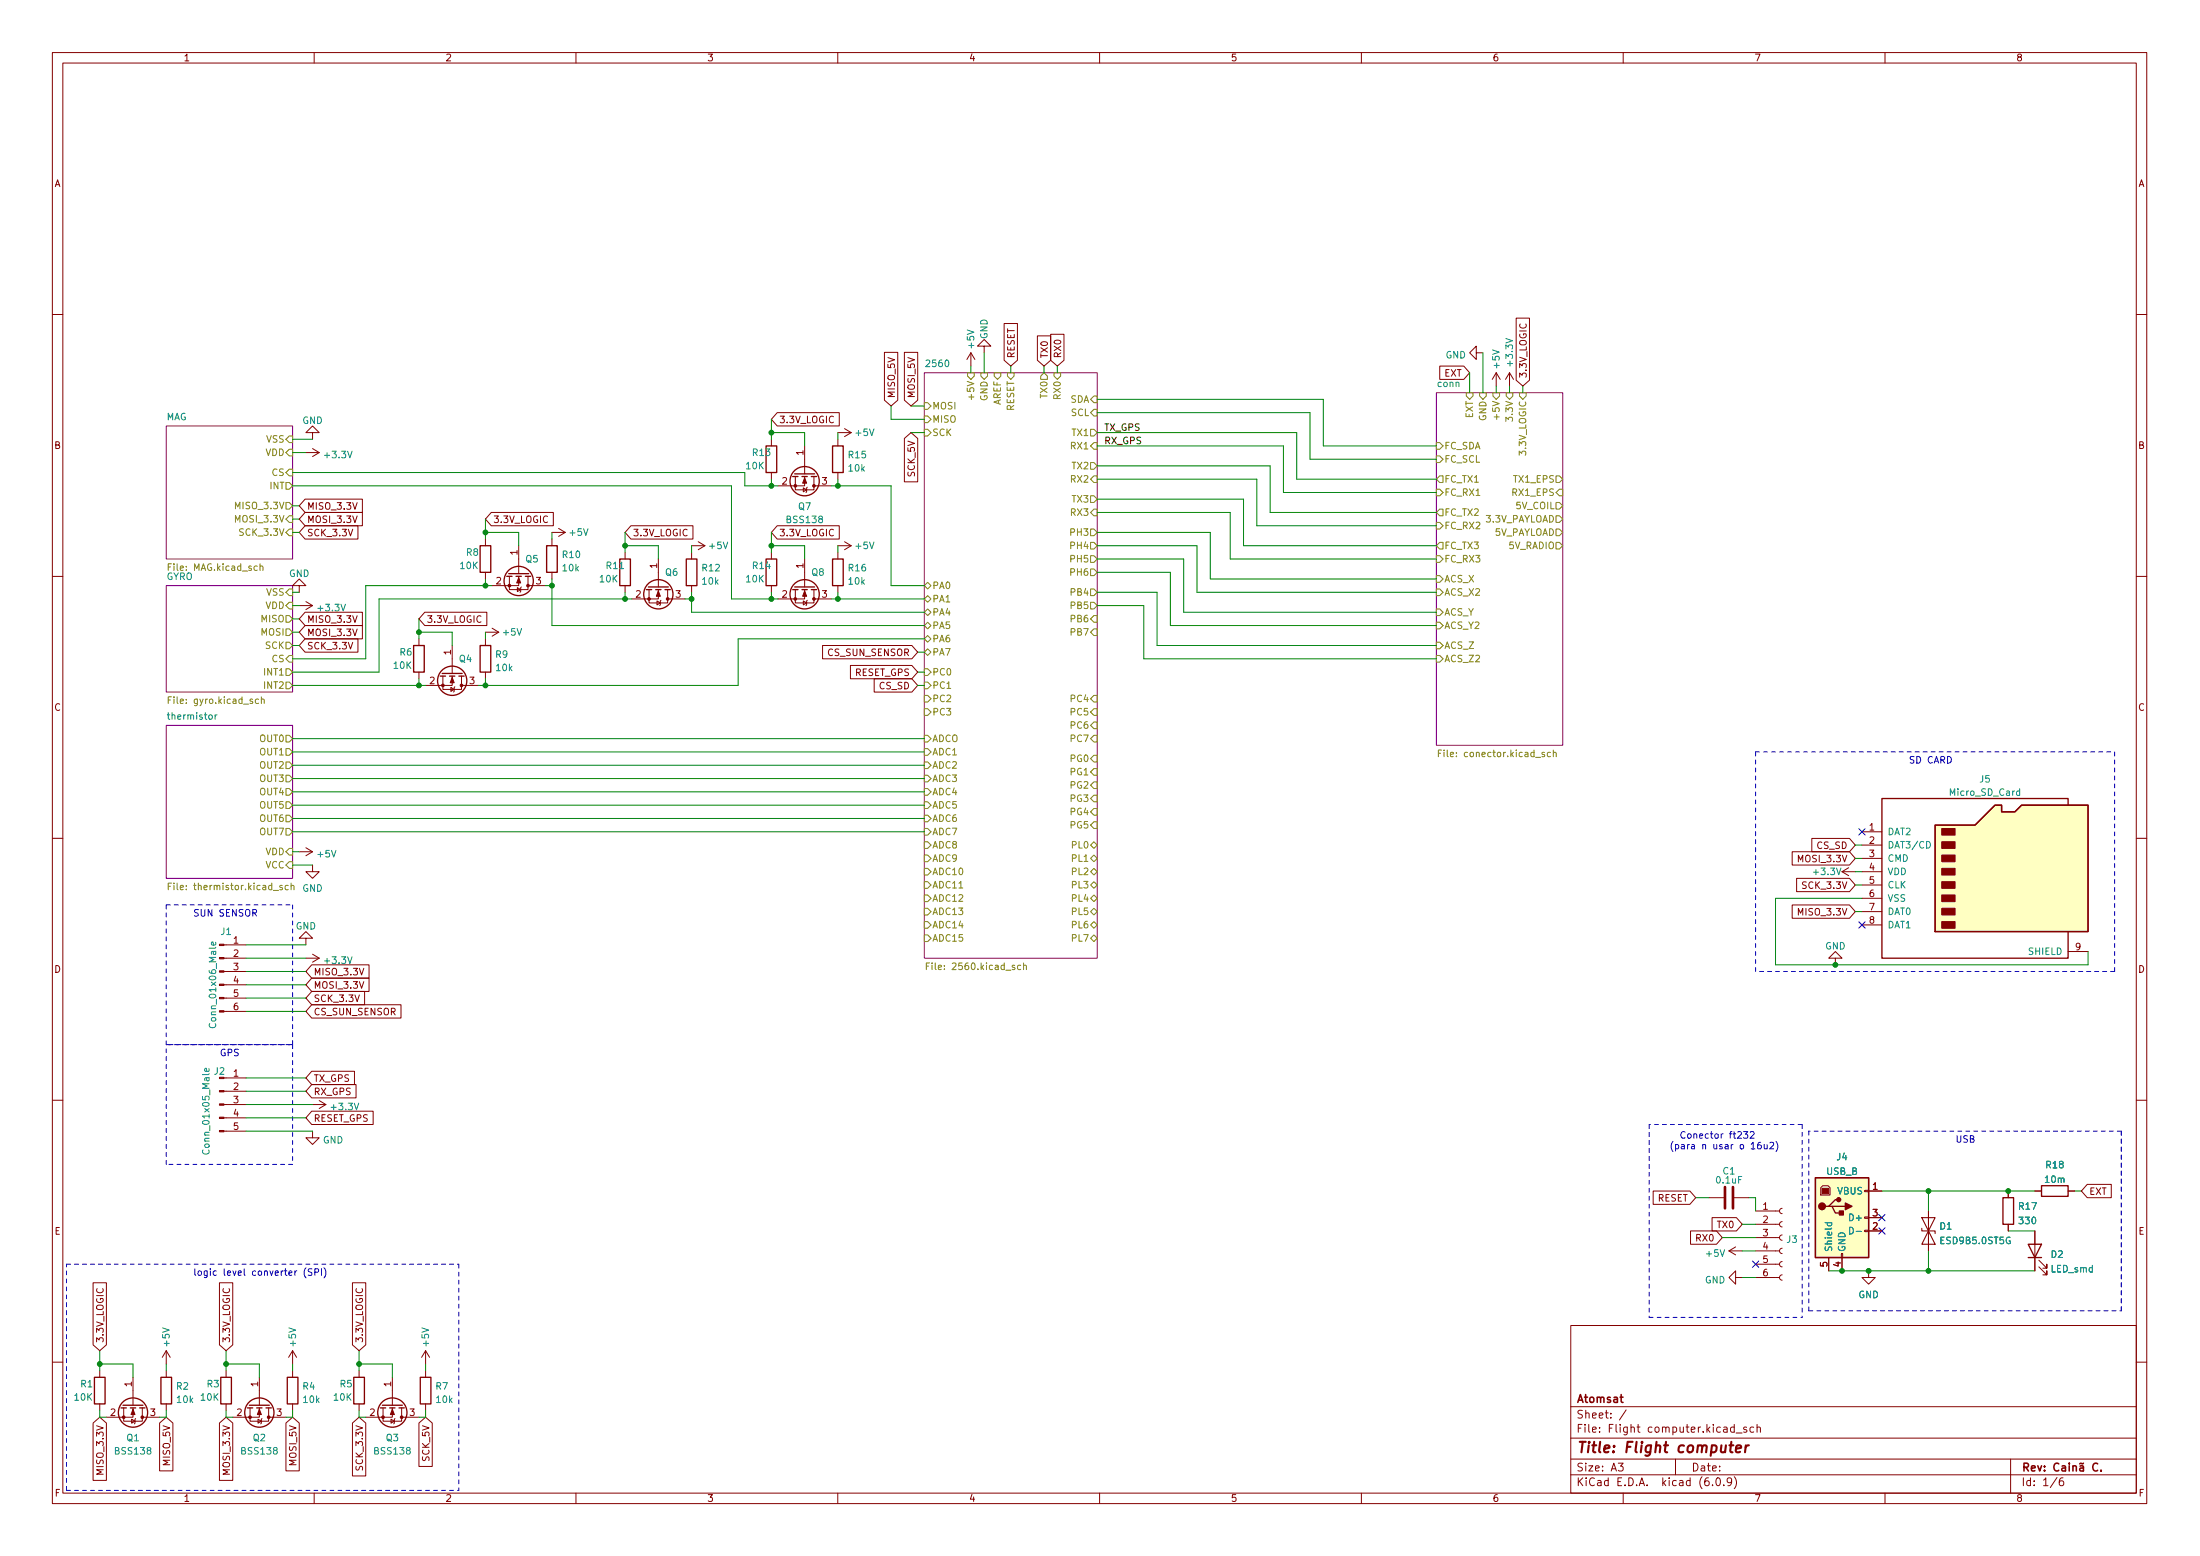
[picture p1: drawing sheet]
<svg xmlns="http://www.w3.org/2000/svg" width="420mm" height="297mm" viewBox="0 0 420 297" stroke-linecap="round" stroke-linejoin="round" font-family="sans-serif">
<g fill="none" stroke="#840000" stroke-width=".19">
<path d="M10 10h400v277h-400zM12 12h396v273h-396zM60 10v2M110 10v2M160 10v2M210 10v2M260 10v2M310 10v2M360 10v2M10 60h2M148.4 78.8h11.9v2.5h-11.9l-1.1-1.3zM168.9 67.3h2.6v9.1l-1.3 1.1-1.3-1.1z"/>
<path d="M172.7 67.3h2.6v9.1l-1.3 1.1-1.3-1.1zM185.4 67.3l-.7 1.3M185.4 67.3v2.6M185.4 67.3l.8 1.3M188 66.1h1.2l-1.2-1.3-1.3 1.3h1.3v1.2M191.8 61.8h2.5v7l-1.3 1.1-1.2-1.1zM198.1 64.1h2.6v4.7l-1.3 1.1-1.3-1.1zM200.7 63.8h2.5v5l-1.3 1.1-1.2-1.1zM275 69.9h4.6l1.1 1.3-1.1 1.2h-4.6zM281.9 67.3v-1.2l-1.2 1.2 1.2 1.3v-1.3h1.3M285.7 71.2l-.7 1.2M285.7 71.2v2.5"/>
<path d="M285.7 71.2l.8 1.2M288.3 71.2l-.8 1.2M288.3 71.2v2.5M288.3 71.2l.8 1.2M289.6 60.7h2.5v11.9l-1.3 1.1-1.2-1.1zM408 60h2M58.3 95.3h10.9v2.5h-10.9l-1.2-1.2zM58.3 97.8h10.9v2.6h-10.9l-1.2-1.3zM58.4 86.4h2.6M59.7 82.6h1.3l-1.3-1.3-1.3 1.3h1.3v1.3M59.7 85.6l1.3 .8M61 86.4l-1.3 .8"/>
<path d="M93.8 97.8h11.9v2.6h-11.9l-1.1-1.3zM147.3 83.9v1.2M147.3 90.2v1.3M151.9 91v2.5h3.5v-2.5M153.4 93.1l.7 .4-.7 .4zM153.7 91v1.7h-5.1M153.7 85.1v5.4M154.2 93l-.3 1M155.4 92.7h3.3M160 82.6h2.6M160 83.9v1.2M160 90.2v1.3"/>
<path d="M161.3 81.8l1.3 .8M162.6 82.6l-1.3 .7M172.7 83.7l1.3-1.1 1.3 1.1v8.3h-2.6zM10 110h2M57.1 111.8h1.3l-1.3-1.3-1.2 1.3h1.2v1.3M57.1 115.6h2.6M58.3 100.4h10.1v2.5h-10.1l-1.2-1.3zM58.3 116.9h10.9v2.5h-10.9l-1.2-1.3zM58.3 119.4h10.9v2.6h-10.9l-1.2-1.3zM58.4 114.8l1.3 .8M59.7 115.6l-1.3 .8M81.1 116.9h11.9v2.5h-11.9l-1.1-1.3z"/>
<path d="M92.7 102.9v1.3M92.7 109.3v1.2M94 119.9l1.2 .8M97.3 110v2.6h3.5v-2.6M98.8 112.2l.6 .4-.6 .3zM99.1 110v1.8h-5.1M99.1 104.2v5.3M99.6 112.1l-.3 1M100.8 111.8h3.3M105.4 102.9v1.3M105.4 109.3v1.2M105.4 101.6h2.5"/>
<path d="M106.7 100.9l1.2 .7M107.9 101.6l-1.2 .8M119.4 105.4v1.3M119.4 111.8v1.3M120.5 100.4h11.8v2.5h-11.8l-1.1-1.3zM124 112.6v2.5h3.5v-2.5M125.5 114.7l.6 .4-.6 .4zM125.7 112.6v1.7h-5.1M125.7 106.7v5.4M126.2 114.6l-.2 1M127.5 114.3h3.3M132.1 104.2h2.5"/>
<path d="M132.1 105.4v1.3M132.1 111.8v1.3M133.3 103.4l1.3 .8M134.6 104.2l-1.3 .7M147.3 105.4v1.3M147.3 111.8v1.3M148.4 100.4h11.9v2.5h-11.9l-1.1-1.3zM151.9 112.6v2.5h3.5v-2.5M153.4 114.7l.7 .4-.7 .4zM153.7 112.6v1.7h-5.1M153.7 106.7v5.4M154.2 114.6l-.3 1"/>
<path d="M155.4 114.3h3.3M160 104.2h2.6M160 105.4v1.3M160 111.8v1.3M161.3 103.4l1.3 .8M162.6 104.2l-1.3 .7M408 110h2M58.3 122h10.1v2.5h-10.1l-1.2-1.3zM80 122v1.2M80 128.3v1.3M84.6 129.1v2.5h3.5v-2.5M86.1 131.2l.6 .4-.6 .4z"/>
<path d="M86.4 129.1v1.7h-5.1M86.4 123.2v5.4M86.9 131.1l-.3 1M88.1 130.8h3.3M92.7 122v1.2M92.7 128.3v1.3M92.7 120.7h2.5M95.2 120.7l-1.2 .7M157.1 123.2h17l1.2 1.3-1.2 1.3h-17zM162.4 127h11.7l1.2 1.3-1.2 1.3h-11.7zM167 129.6h7.1l1.2 1.2-1.2 1.3h-7.1zM355.6 158.8h3.8"/>
<path d="M10 160h2M57.1 162.6h2.6M58.4 179.1h1.3l-1.3-1.3-1.3 1.3h1.3v1.3M58.4 161.8l1.3 .8M59.7 165.1v1.3h1.3l-1.3 1.3-1.3-1.3h1.3M59.7 162.6l-1.3 .8M342.3 162.6h10.9l1.1 1.3-1.1 1.2h-10.9zM342.3 172.8h10.9l1.1 1.2-1.1 1.3h-10.9zM343.1 167.7h10.1l1.1 1.2-1.1 1.3h-10.1zM346 160.1h7.2l1.1 1.2-1.1 1.3h-7.2zM351.8 166.4h2.5M351.8 166.4l1.3 .8"/>
<path d="M353.1 165.6l-1.3 .8M355.6 161.3h3.8M355.6 163.9h3.8M355.6 166.4h3.8M355.6 168.9h3.8M355.6 171.5h3.8M355.6 174h3.8M355.6 176.6h3.8M408 160h2M42.8 182.9h4.2M42.8 193.1h4.2M42.8 190.5h4.2"/>
<path d="M42.8 188h4.2M42.8 185.5h4.2M42.8 180.4h4.2M58.4 182.9h2.6M59.5 184.2h11v2.5h-11l-1.1-1.2zM59.5 191.8h17.1v2.5h-17.1l-1.1-1.2zM59.5 186.7h11v2.6h-11l-1.1-1.3zM59.5 189.3h10.1v2.5h-10.1l-1.1-1.3zM59.7 182.2l1.3 .7M61 182.9l-1.3 .8M350.5 182.9h1.3l-1.3-1.3-1.3 1.3h1.3v1.3M395 181.6h3.8"/>
<path d="M10 210h2M42.8 210.9h4.2M42.8 215.9h4.2M42.8 213.4h4.2M42.8 208.3h4.2M43.2 205.8h3.8M59.5 212.1h11.8v2.6h-11.8l-1.1-1.3zM59.5 207h8.5v2.6h-8.5l-1.1-1.3zM59.5 204.5h8.2v2.5h-8.2l-1.1-1.2zM59.7 215.9v1.3h1.3l-1.3 1.3-1.3-1.3h1.3M59.7 210.9h2.5M61 210.1l1.2 .8"/>
<path d="M62.2 210.9l-1.2 .7M408 210h2M315.7 227.4h7l1.1 1.2-1.1 1.3h-7zM322.9 235h4.9l1.1 1.3-1.1 1.2h-4.9zM326.4 228.6h2.8M327 232.4h4.6l1.1 1.3-1.1 1.3h-4.6zM330.2 238.8h2.5M330.2 238.8l1.3 .8M331.2 228.6h2.8M331.5 238l-1.3 .8M335.3 238.8h4.6M335.3 236.3h4.6"/>
<path d="M335.3 233.7h4.6M335.3 231.2h4.6M340.4 238.3l-.4 .1-.1 .4 .1 .4 .4 .1M340.4 235.7l-.4 .2-.1 .4 .1 .3 .4 .2M340.4 233.2l-.4 .2-.1 .3 .1 .4 .4 .1M340.4 230.7l-.4 .1-.1 .4 .1 .3 .4 .2M348.1 226.4h1l.4 .3v1.4h-1.8v-1.4zM351.7 239.3h.2v.8h-.2zM356.1 234.9h.8v.2h-.8zM356.1 232.3h.8v.3h-.8zM356.1 227.2h.8v.3h-.8zM356.9 227.4h2.5"/>
<path d="M356.9 235h2.5M356.9 232.4h2.5M368.3 231.2v7.6M383.5 227.4v1.2M383.5 233.7v1.3M388.6 235v7.6M388.6 227.4h1.3M395 227.4h1.2M398.6 226.1h4.6v2.5h-4.6l-1.1-1.2zM17.8 244.9h2.5v11.8l-1.3 1.1-1.2-1.1zM31.7 257.8v2.6M31.7 257.8l-.7 1.3"/>
<path d="M31.7 257.8l.8 1.3M41.9 244.9h2.6v11.8l-1.3 1.1-1.3-1.1zM55.9 257.8v2.6M55.9 257.8l-.8 1.3M55.9 257.8l.7 1.3M67.3 244.9h2.6v11.8l-1.3 1.1-1.3-1.1zM81.3 257.8l-.8 1.3M81.3 257.8v2.6M81.3 257.8l.7 1.3M300 253h108v32h-108zM331.5 243.9v-1.3l-1.3 1.3 1.3 1.2v-1.2h1.2M335.3 243.9h4.6"/>
<path d="M335.3 241.3h4.6M340.4 243.4l-.4 .1-.1 .4 .1 .3 .4 .2M340.4 240.8l-.4 .2-.1 .3 .1 .4 .4 .1M349.2 240.1v2.5M351.8 240.1v2.5M356.9 242.6v1.3h1.2l-1.2 1.2-1.3-1.2h1.3M389.4 241.8l1.5 1.6v-.8v.8h-.8M389.4 240.6l1.5 1.5v-.8v.8h-.8M10 260h2M17.8 271.7l1.2-1.2 1.3 1.2v10.9h-2.5zM19 261.7v1.2M19 268v1.3"/>
<path d="M23.6 268.8v2.5h3.6v-2.5M25.1 270.9l.7 .4-.7 .4zM25.4 268.8v1.7h-5.1M25.4 262.9v5.4M25.9 270.8l-.2 1M27.2 270.5h3.3M30.5 271.7l1.2-1.2 1.3 1.2v9.1h-2.5zM31.7 261.7v1.2M31.7 268v1.3M41.9 271.7l1.3-1.2 1.3 1.2v10.9h-2.6zM43.2 261.7v1.2M43.2 268v1.3"/>
<path d="M47.8 268.8v2.5h3.5v-2.5M49.3 270.9l.6 .4-.6 .4zM49.5 268.8v1.7h-5.1M49.5 262.9v5.4M50 270.8l-.2 1M51.3 270.5h3.3M54.6 271.7l1.3-1.2 1.3 1.2v9.1h-2.6zM55.9 261.7v1.2M55.9 268v1.3M67.3 271.7l1.3-1.2 1.3 1.2v10.1h-2.6zM68.6 261.7v1.2M68.6 268v1.3"/>
<path d="M73.2 268.8v2.5h3.5v-2.5M74.7 270.9l.6 .4-.6 .4zM74.9 268.8v1.7h-5.1M74.9 262.9v5.4M75.4 270.8l-.2 1M76.7 270.5h3.3M80 271.7l1.3-1.2 1.3 1.2v8.2h-2.6zM81.3 261.7v1.2M81.3 268v1.3M300 278.5h108M300 274.5h108M300 268.5h108"/>
<path d="M309.1 279.3h.9l-.5 .6 .4 .1v.7l-.2 .1-.6-.1M310.6 269.1l-1.3 2M320 278.5v3M331.2 272.5l-.4-.1-.3 .3 .1 .6h.6M331.2 271.9v1.5M331.6 273.6h1.1M333.6 272.5l-.4-.1-.2 .2 .1 .2 .5 .2v.3h-.6M334.9 272.5l-.4-.1-.3 .3 .2 .6h.5M335.6 272.6l.2-.2 .3 .1 .1 .9M335.6 271.9v1.5M384 278.5v6.5M408 260h2"/>
<path d="M60 285v2M110 285v2M160 285v2M210 285v2M260 285v2M300 281.5h108M310 285v2M327.1 283.5v.1M327.9 282.2l.2-.1a.8 .8 0 0 1 .5 .8 .8 .8 0 0 1-.5 .7 1 1 0 0 1-.2-1.4zM329.2 283.5v.1M330.7 282.8l-.3 .2h-.3l-.2-.2 .1-.6 .4-.1 .2 .2a.99 .99 0 0 1-.3 1.3h-.3M331.2 281.9a1.72 1.72 0 0 1 0 2.3"/>
<path d="M360 285v2M392.9 282l-1.3 2M394 282.1a.6 .6 0 0 0-.7 .7v.5l.1 .2 .4 .1 .3-.1v-.5l-.1-.2-.4-.1-.3 .3"/>
</g>
<g fill="none" stroke="#840000" stroke-width=".3">
<path d="M389.2 279.8l.3 1 .4-1M390.5 279.9v.1M393.2 279.5a.6 .6 0 0 0-.8 0 .6 .6 0 0 0-.1 .7 .56 .56 0 0 0 .2 .5 .56 .56 0 0 0 .7 0M393.8 279.9h.6l.1 .9M395.2 279.3v.2M395.2 279.8v1M395.9 280l.2-.2 .4 .1v.9M395.9 279.8v1M397.3 279.9h.5l.1 .9M397.9 279.3l-.2 .2-.3-.2-.2 .2M400.6 279.5a.6 .6 0 0 0-.7 0 .6 .6 0 0 0-.2 .7 .56 .56 0 0 0 .3 .5 .56 .56 0 0 0 .6 0M386.5 280.1l.8-.1 .1-.2-.1-.3-.2-.2h-.6v1.5"/>
<path d="M386.9 280.1l.5 .7M388 280.3l.7-.1-.1-.3-.4-.1-.2 .2v.7h.6M390.5 280.7v.1M394.5 280.2h-.5a.29 .29 0 0 0-.3 .3 .29 .29 0 0 0 .3 .3l.5-.1M397.9 280.2h-.5a.29 .29 0 0 0-.2 .3 .29 .29 0 0 0 .2 .3l.5-.1M401.3 280.7v.1"/>
</g>
<path d="M330.3 275.9h.7M330.7 275.2l-.3 1.8 .1 .1 .4 .1M331.5 276.6l1-.2v-.4l-.6-.1-.3 .3v.9h.7M333.4 275.9l-.1 1.3M334 275.9l-.4 .1-.2 .3" fill="none" stroke="#840000" stroke-width=".4"/>
<g fill="#fff" stroke="#fff" stroke-width=".19">
<path d="M31.7 138.5h24.2v29.2h-24.2z"/>
<path d="M274.3 75h24.1v67.3h-24.1z"/>
<path d="M176.5 71.2h33v111.7h-33z"/>
<path d="M31.7 111.8h24.2v20.3h-24.2z"/>
<path d="M31.7 81.3h24.2v25.4h-24.2z"/>
</g>
<path d="M176.5 71.2h33v111.7h-33zM274.3 75h24.1v67.3h-24.1zM31.7 81.3h24.2v25.4h-24.2zM31.7 111.8h24.2v20.3h-24.2zM31.7 138.5h24.2v29.2h-24.2z" fill="none" stroke="#840084" stroke-width=".19"/>
<g fill="none" stroke="#848400" stroke-width=".19">
<path d="M176.5 76.9h.7l.6 .6-.6 .6h-.7zM176.5 79.4h.7l.6 .6-.6 .7h-.7zM184.8 71.2h1.3v.6l-.7 .6-.6-.6zM187.3 71.2h1.3v.6l-.6 .6-.7-.6zM189.9 71.2h1.2v.6l-.6 .6-.6-.6zM192.4 71.2h1.3v.6l-.7 .6-.6-.6zM199.4 71.2l.6 .6v.6h-1.2v-.6zM201.3 71.2h1.3v.6l-.7 .6-.6-.6zM208.9 78.1h.6v1.3h-.6l-.6-.6zM208.9 75.6h.6v1.3h-.6l-.6-.7zM280 75h1.3v.6l-.6 .6-.7-.6zM282.6 75h1.2v.6l-.6 .6-.6-.6z"/>
<path d="M285.1 75h1.3v.6l-.7 .6-.6-.6zM287.7 75h1.2v.6l-.6 .6-.6-.6zM290.2 75h1.3v.6l-.7 .6-.6-.6zM54.6 95.9h.6l.7 .7-.7 .6h-.6zM54.6 92.1h.6l.7 .6-.7 .7h-.6zM55.2 83.2h.7v1.3h-.7l-.6-.6zM55.2 85.8h.7v1.2h-.7l-.6-.6zM55.2 89.6h.7v1.2h-.7l-.6-.6zM55.2 98.5h.7v1.2h-.7l-.6-.6zM176.5 82h.7l.6 .6-.6 .6h-.7zM208.3 88.3h.6l.6 .6-.6 .7h-.6zM208.3 82h.6l.6 .6-.6 .6h-.6z"/>
<path d="M208.3 94.7h.6l.6 .6-.6 .6h-.6zM208.9 90.8h.6v1.3h-.6l-.6-.6zM208.9 97.2h.6v1.3h-.6l-.6-.7zM208.9 84.5h.6v1.3h-.6l-.6-.7zM274.3 93.4h.7l.6 .6-.6 .7h-.7zM274.3 87h.7l.6 .7-.6 .6h-.7zM274.3 99.7h.7l.6 .7-.6 .6h-.7zM274.3 84.5h.7l.6 .6-.6 .7h-.7zM275 97.2h.6v1.3h-.6l-.7-.7zM275 90.8h.6v1.3h-.6l-.7-.6zM297.2 95.9h.6l.6 .7-.6 .6h-.6zM297.2 90.8h.6l.6 .7-.6 .6h-.6z"/>
<path d="M297.2 98.5h.6l.6 .6-.6 .6h-.6zM297.8 93.4h.6v1.3h-.6l-.6-.7zM49.7 108.2l.2-.1h.3v.8M49.7 107.6v1.3M54.6 117.5h.6l.7 .6-.7 .7h-.6zM55.2 115h.7v1.2h-.7l-.6-.6zM55.2 112.4h.7v1.3h-.7l-.6-.6zM55.2 101h.7v1.3h-.7l-.6-.7zM176.5 114.3l.7-.6 .6 .6-.6 .7zM176.5 111.8l.7-.6 .6 .6-.6 .6zM176.5 119.4l.7-.6 .6 .6-.6 .7zM176.5 116.9l.7-.7 .6 .7-.6 .6z"/>
<path d="M208.3 108.6h.6l.6 .7-.6 .6h-.6zM208.3 101h.6l.6 .6-.6 .7h-.6zM208.3 103.5h.6l.6 .7-.6 .6h-.6zM208.3 106.1h.6l.6 .6-.6 .7h-.6zM208.3 112.4h.6l.6 .7-.6 .6h-.6zM208.3 115h.6l.6 .6-.6 .6h-.6zM208.9 117.5h.6v1.3h-.6l-.6-.7zM274.3 106.1h.7l.6 .6-.6 .7h-.7zM274.3 112.4h.7l.6 .7-.6 .6h-.7zM274.3 118.8h.7l.6 .6-.6 .7h-.7zM274.3 109.9h.7l.6 .6-.6 .7h-.7zM274.3 116.2h.7l.6 .7-.6 .6h-.7z"/>
<path d="M275 103.5h.6v1.3h-.6l-.7-.6zM297.2 103.5h.6l.6 .7-.6 .6h-.6zM297.2 101h.6l.6 .6-.6 .7h-.6zM32.1 133.6h.5M32.7 133h-.6v1.3M49.4 133.5h-.4l-.2 .2 .1 .5h.5M49.9 133.6l.2-.1h.3l.1 .8M49.9 133v1.3M54.6 127.7h.6l.7 .6-.7 .6h-.6zM54.6 120.1h.6l.7 .6-.7 .6h-.6zM54.6 122.6h.6l.7 .6-.7 .7h-.6zM54.6 130.2h.6l.7 .6-.7 .7h-.6z"/>
<path d="M55.2 125.1h.7v1.3h-.7l-.6-.6zM176.5 132.8h.7l.6 .6-.6 .6h-.7zM176.5 135.3h.7l.6 .6-.6 .7h-.7zM176.5 130.2h.7l.6 .6-.6 .7h-.7zM176.5 127.7h.7l.6 .6-.6 .6h-.7zM176.5 122l.7-.7 .6 .7-.6 .6zM177.2 123.9l.6 .6-.6 .6-.7-.6zM208.9 135.3h.6v1.3h-.6l-.6-.7zM208.9 137.8h.6v1.3h-.6l-.6-.6zM208.9 132.8h.6v1.2h-.6l-.6-.6zM208.9 120.1h.6v1.2h-.6l-.6-.6zM274.3 125.1h.7l.6 .7-.6 .6h-.7z"/>
<path d="M274.3 122.6h.7l.6 .6-.6 .7h-.7zM54.6 153.1h.6l.7 .6-.7 .6h-.6zM54.6 142.9h.6l.7 .6-.7 .7h-.6zM54.6 140.4h.6l.7 .6-.7 .6h-.6zM54.6 150.5h.6l.7 .7-.7 .6h-.6zM54.6 155.6h.6l.7 .6-.7 .7h-.6zM54.6 158.2h.6l.7 .6-.7 .6h-.6zM54.6 148h.6l.7 .6-.7 .7h-.6zM54.6 145.5h.6l.7 .6-.7 .6h-.6zM176.5 153.1h.7l.6 .6-.6 .6h-.7zM176.5 145.5h.7l.6 .6-.6 .6h-.7zM176.5 150.5h.7l.6 .7-.6 .6h-.7z"/>
<path d="M176.5 148h.7l.6 .6-.6 .7h-.7zM176.5 155.6h.7l.6 .6-.6 .7h-.7zM176.5 158.2h.7l.6 .6-.6 .6h-.7zM176.5 142.9h.7l.6 .6-.6 .7h-.7zM176.5 140.4h.7l.6 .6-.6 .6h-.7zM208.9 156.9h.6v1.3h-.6l-.6-.7zM208.9 154.3h.6v1.3h-.6l-.6-.6zM208.9 151.8h.6v1.3h-.6l-.6-.7zM208.9 146.7h.6v1.3h-.6l-.6-.6zM208.9 149.3h.6v1.2h-.6l-.6-.6zM208.9 144.2h.6v1.3h-.6l-.6-.7zM208.9 140.4h.6v1.2h-.6l-.6-.6z"/>
<path d="M274.7 143.8h.4M275.3 143.2h-.6v1.3M296.1 143.7l-.4-.1-.2 .3 .1 .5h.5M296.7 143.7l.1-.1 .3 .1 .1 .8M296.7 143.2v1.3M32.1 169.2h.5M32.7 168.6h-.6v1.3M53.9 169.1l-.3-.1-.2 .2 .1 .2 .4 .1v.3h-.5M55.1 169.1l-.4-.1-.3 .3 .2 .5h.5M55.2 164.5h.7v1.3h-.7l-.6-.7zM55.2 162h.7v1.2h-.7l-.6-.6zM55.6 169.1l.2-.1 .3 .1v.8"/>
<path d="M55.6 168.6v1.3M176.5 175.9h.7l.6 .7-.6 .6h-.7zM176.5 178.5h.7l.6 .6-.6 .6h-.7zM176.5 168.3h.7l.6 .6-.6 .7h-.7zM176.5 170.9h.7l.6 .6-.6 .6h-.7zM176.5 173.4h.7l.6 .6-.6 .7h-.7zM176.5 165.8h.7l.6 .6-.6 .6h-.7zM176.5 160.7h.7l.6 .6-.6 .7h-.7zM176.5 163.2h.7l.6 .7-.6 .6h-.7zM208.3 163.9l.6-.7 .6 .7-.6 .6zM208.3 166.4l.6-.6 .6 .6-.6 .6zM208.3 168.9l.6-.6 .6 .6-.6 .7z"/>
<path d="M208.3 176.6l.6-.7 .6 .7-.6 .6zM208.3 179.1l.6-.6 .6 .6-.6 .6zM208.3 174l.6-.6 .6 .6-.6 .7zM208.3 171.5l.6-.6 .6 .6-.6 .6zM208.3 161.3l.6-.6 .6 .6-.6 .7zM176.9 184.4h.4M177.5 183.8h-.6v1.3M194.9 184.3h-.3l-.3 .2 .1 .5h.5M195.5 184.4l.2-.1h.3v.8M195.5 183.8v1.3"/>
</g>
<path d="M32 136.5h.4M41.1 136.5v.8M41.4 136.5l-.3 .2M385.7 151.1l-.3-.1-.3 .2 .1 .6h.5M385.7 150.6v1.2M41.2 179.9v.3l-.2 .2-.6-.1v-.4l.3-.1 .1 .6M367.9 160.6a.64 .64 0 0 1 .8 .7 .64 .64 0 0 1-.8 .6zM39.9 204v.4l-.1 .1h-.6v-.5l.2-.1 .1 .6M348.6 233.4h1.2M349 233.4v.4l.2 .2 .6-.1v-.5M353.2 234.3a.64 .64 0 0 1 .8 .6 .64 .64 0 0 1-.8 .7z" fill="none" stroke="#008484" stroke-width=".19"/>
<g fill="none" stroke="#840000" stroke-width=".25">
<path d="M146.3 85.1h2v5.1h-2zM151.4 91h1M151.8 90.5h3.8M153.2 91h1M154.9 91h1.1M159 85.1h2v5.1h-2zM91.7 104.2h2v5.1h-2zM96.8 110h1M97.2 109.5h3.8M98.6 110h1M100.3 110h1M104.4 104.2h2v5.1h-2z"/>
<path d="M118.4 106.7h2v5.1h-2zM123.4 112.6h1.1M123.8 112.1h3.8M125.2 112.6h1M127 112.6h1M131.1 106.7h2v5.1h-2zM146.3 106.7h2v5.1h-2zM151.4 112.6h1M151.8 112.1h3.8M153.2 112.6h1M154.9 112.6h1.1M159 106.7h2v5.1h-2z"/>
<path d="M79 123.2h2v5.1h-2zM84.1 129.1h1M84.5 128.6h3.8M85.9 129.1h1M87.6 129.1h1M91.7 123.2h2v5.1h-2zM369.6 157.5h7.6l3.8-3.8h1.3v1.3h2.5l1.3-1.3h12.7v24.1h-29.2zM395 153.7v-1.3h-35.6v30.5h35.6v-5.1M346.7 224.8h10.2v15.3h-10.2zM349.2 230.3h.7l.6 1.3h1.3M349.9 230.3h2.5M351.2 229h-.7l-1.3 1.3h-.6"/>
<path d="M382.5 228.6h2.1v5.1h-2.1zM387.3 237.5h2.6l-1.3 2.6zM389.9 226.4h5.1v2h-5.1zM387.3 240.1h2.6M18 262.9h2.1v5.1h-2.1zM23.1 268.8h1M23.5 268.3h3.8M24.9 268.8h1M26.7 268.8h1M30.7 262.9h2.1v5.1h-2.1zM42.2 262.9h2v5.1h-2zM47.2 268.8h1.1"/>
<path d="M47.6 268.3h3.8M49 268.8h1M50.8 268.8h1M54.9 262.9h2v5.1h-2zM67.6 262.9h2v5.1h-2zM72.6 268.8h1.1M73 268.3h3.8M74.4 268.8h1M76.2 268.8h1M80.3 262.9h2v5.1h-2z"/>
<circle cx="153.7" cy="91.9" r="2.79"/>
<circle cx="99.1" cy="110.9" r="2.79"/>
<circle cx="125.7" cy="113.4" r="2.79"/>
<circle cx="153.7" cy="113.4" r="2.79"/>
<circle cx="86.4" cy="130" r="2.79"/>
<circle cx="25.4" cy="269.7" r="2.79"/>
<circle cx="49.5" cy="269.7" r="2.79"/>
<circle cx="74.9" cy="269.7" r="2.79"/>
</g>
<g fill="#840000" stroke="#840000" stroke-width=".19">
<path d="M49.5 269l.4 1h-.8z"/>
<path d="M370.8 175.9h2.6v1.3h-2.6z"/>
<path d="M370.8 173.4h2.6v1.3h-2.6z"/>
<path d="M370.8 170.9h2.6v1.2h-2.6z"/>
<path d="M370.8 168.3h2.6v1.3h-2.6z"/>
<path d="M370.8 165.8h2.6v1.2h-2.6z"/>
<path d="M370.8 163.2h2.6v1.3h-2.6z"/>
<path d="M370.8 160.7h2.6v1.3h-2.6z"/>
<path d="M370.8 158.2h2.6v1.2h-2.6z"/>
<path d="M74.9 269l.4 1h-.8z"/>
<path d="M41.9 215.8h.9v.3h-.9z"/>
<path d="M41.9 213.3h.9v.2h-.9z"/>
<path d="M41.9 210.7h.9v.3h-.9z"/>
<path d="M41.9 208.2h.9v.2h-.9z"/>
<path d="M41.9 205.6h.9v.3h-.9z"/>
<path d="M348 226.9h1.2v1h-1.2z"/>
<path d="M41.9 192.9h.9v.3h-.9z"/>
<path d="M41.9 190.4h.9v.3h-.9z"/>
<path d="M41.9 187.9h.9v.2h-.9z"/>
<path d="M41.9 185.3h.9v.3h-.9z"/>
<path d="M41.9 182.8h.9v.2h-.9z"/>
<path d="M41.9 180.2h.9v.3h-.9z"/>
<path d="M25.4 269l.4 1h-.8z"/>
<path d="M153.7 91.2l.4 1h-.8z"/>
<path d="M99.1 110.3l.3 1h-.7z"/>
<path d="M86.4 129.3l.3 1h-.7z"/>
<path d="M125.7 112.8l.4 1h-.8z"/>
<path d="M153.7 112.8l.4 1h-.8z"/>
<circle cx="47.8" cy="270.5" r=".25"/>
<circle cx="51.3" cy="270.5" r=".25"/>
<circle cx="73.2" cy="270.5" r=".25"/>
<circle cx="76.7" cy="270.5" r=".25"/>
<circle cx="23.6" cy="270.5" r=".25"/>
<circle cx="27.2" cy="270.5" r=".25"/>
<circle cx="151.9" cy="92.7" r=".25"/>
<circle cx="155.4" cy="92.7" r=".25"/>
<circle cx="97.3" cy="111.8" r=".25"/>
<circle cx="100.8" cy="111.8" r=".25"/>
<circle cx="84.6" cy="130.8" r=".25"/>
<circle cx="88.1" cy="130.8" r=".25"/>
<circle cx="124" cy="114.3" r=".25"/>
<circle cx="127.5" cy="114.3" r=".25"/>
<circle cx="151.9" cy="114.3" r=".25"/>
<circle cx="155.4" cy="114.3" r=".25"/>
</g>
<g fill="#ffffc2" stroke="#ffffc2" stroke-width=".19">
<path d="M369.6 157.5h7.6l3.8-3.8h1.3v1.3h2.5l1.3-1.3h12.7v24.1h-29.2z"/>
<path d="M346.7 224.8h10.2v15.3h-10.2z"/>
</g>
<path d="M329.4 226.6v4.1M331 226.6v4.1" fill="none" stroke="#840000" stroke-width=".51"/>
<path d="M367 234.5v.5h2.6v.5M367 232.4h2.6l-1.3 2.6zM368.3 235l1.3 2.5h-2.6z" fill="none" stroke="#840000" stroke-width=".2"/>
<g fill="#840000" stroke="#840000" stroke-width=".25">
<path d="M352.4 229.7l1.3 .6-1.3 .6z"/>
<path d="M351.3 231.2h.7v.7h-.7z"/>
<circle cx="348" cy="230.3" r=".63"/>
<circle cx="351.2" cy="229" r=".38"/>
</g>
<g fill="none" stroke="#0000c2" stroke-width=".19">
<path d="M331.8 216.1l.5-.1 .3 .4-.8 .9h.8M333 216h.8l-.4 .5 .3 .1v.6l-.2 .1-.5-.1M334.3 216.1l.5-.1 .2 .4-.8 .9h.8M336.3 218.1h-.4l-.2 .3v.7l.2 .2 .4-.1 .1-.4-.1-.2h-.4l-.2 .2M336.9 218.5l.1 .8h.3l.2-.1M337.5 218.5v.8M338 218.2l.5-.1 .2 .3-.7 .9h.7M339.2 217.9a1.46 1.46 0 0 1 0 1.9M58.4 242a1.46 1.46 0 0 0 0 2M59.6 242.3l-.5-.1-.2 .2 .1 .3 .5 .3v.3l-.2 .2-.4-.1M60.1 242.9l.6-.1 .2-.2-.1-.3-.7-.1v1.3M61.4 242.2v1.3"/>
<path d="M61.9 242a1.46 1.46 0 0 1 0 2"/>
</g>
<g fill="none" stroke="#0000c2" stroke-width=".19" stroke-dasharray=".8 .8">
<path d="M335.3 143.5h68.6M403.9 143.5v42M31.7 172.8h24.2M31.7 172.8v26.6M55.9 172.8v26.6M31.7 199.4h24.2M55.9 199.4h-24.2M55.9 199.4v22.9M335.3 185.5v-42M403.9 185.5h-68.6M315 214.7v36.8M344.2 214.7h-29.2"/>
<path d="M344.2 214.7v36.8M345.4 215.9v34.3M405.1 215.9h-59.7M405.1 215.9v34.3M31.7 222.3v-22.9M55.9 222.3h-24.2M12.7 241.3h74.9M87.6 241.3v43.2M315 251.5h29.2M345.4 250.2h59.7M12.7 284.5h74.9M12.7 284.5v-43.2"/>
</g>
<g fill="none" stroke="#008400" stroke-width=".19">
<path d="M170.2 77.5v2.5h6.3M174 77.5h2.5M185.4 69.9v1.3M188 67.3v3.9M193 69.9v1.3M199.4 69.9v1.3M201.9 69.9v1.3M209.5 76.2h43.2v8.9h21.6M209.5 78.8h40.7v8.9h24.1M280.7 71.2v3.8M283.2 67.3v7.7M285.7 73.7v1.3"/>
<path d="M288.3 73.7v1.3M290.8 73.7v1.3M55.9 92.7h83.8v21.6h8.9M55.9 90.2h86.3v2.5h6.4M55.9 99.1h1.2M55.9 86.4h2.5M55.9 83.9h3.8M55.9 96.6h1.2M92.7 99.1v3.8M147.3 80v3.9M147.3 91.5v1.2M147.3 82.6h6.4v2.5"/>
<path d="M158.7 92.7h11.5v19.1h6.3M160 82.6v1.3M160 91.5v1.2M174 82.6h2.5M209.5 95.3h28v8.9h36.8M209.5 97.8h25.4v8.9h39.4M209.5 88.9h33.1v8.9h31.7M209.5 82.6h38.1v8.9h26.7M209.5 91.5h30.5v8.9h34.3M209.5 85.1h35.6v8.9h29.2M55.9 101.6h1.2M55.9 113.1h1.2"/>
<path d="M55.9 115.6h1.2M55.9 118.1h1.2M80 118.1v3.9M92.7 101.6h6.4v2.6M92.7 110.5v1.3M94 111.8h-24.2v14h-13.9M104.1 111.8h1.3M105.4 110.5v8.9h71.1M105.4 101.6v1.3M119.4 104.2h6.3v2.5M119.4 101.6v3.8M119.4 113.1v1.2"/>
<path d="M120.6 114.3h-48.2v14h-16.5M130.8 114.3h1.3M132.1 104.2v1.2M132.1 113.1v3.8h44.4M147.3 101.6v3.8M147.3 113.1v1.2M147.3 104.2h6.4v2.5M158.7 114.3h17.8M160 104.2v1.2M160 113.1v1.2M209.5 101.6h21.6v8.9h43.2M209.5 115.6h8.9v10.2h55.9"/>
<path d="M209.5 109.3h14v10.1h50.8M209.5 113.1h11.5v10.1h53.3M209.5 104.2h19.1v8.9h45.7M209.5 106.7h16.6v10.2h48.2M55.9 123.2h1.2M55.9 130.8h25.4M55.9 120.7h1.2M80 129.6v1.2M80 120.7h6.4v2.5M92.7 120.7v1.3M92.7 129.6v1.2M175.3 130.8h1.2"/>
<path d="M175.3 128.3h1.2M175.3 124.5h1.2M176.5 122h-35.5v8.8h-49.6M55.9 148.6h120.6M55.9 146.1h120.6M55.9 141h120.6M55.9 156.2h120.6M55.9 158.8h120.6M55.9 153.7h120.6M55.9 151.2h120.6M55.9 143.5h120.6M55.9 165.1h3.8"/>
<path d="M55.9 162.6h1.2M354.3 174h1.3M354.3 161.3h1.3M354.3 166.4h1.3M354.3 168.9h1.3M354.3 163.9h1.3M355.6 171.5h-16.5v12.7h59.7v-2.6M47 180.4h11.4M47 190.5h11.4M47 193.1h11.4M47 185.5h11.4M47 182.9h11.4"/>
<path d="M47 188h11.4M47 205.8h11.4M47 210.9h12.7M47 215.9h12.7M47 208.3h11.4M47 213.4h11.4M323.8 228.6h2.6M328.9 236.3h6.4M332.7 238.8h2.6M332.7 233.7h2.6M334 228.6h1.3v2.6M359.4 227.4h29.2"/>
<path d="M368.3 227.4v3.8M368.3 238.8v3.8M383.5 235h5.1M396.2 227.4h1.3M19 257.8v3.9M43.2 257.8v3.9M68.6 257.8v3.9M332.7 243.9h2.6M349.2 242.6h39.4M19 260.4h6.4v2.5M19 269.3v1.2h1.3M31.7 269.3v1.2h-1.2"/>
<path d="M31.7 260.4v1.3M43.2 269.3v1.2h1.2M43.2 260.4h6.3v2.5M55.9 269.3v1.2h-1.3M55.9 260.4v1.3M68.6 269.3v1.2h1.2M68.6 260.4h6.3v2.5M81.3 260.4v1.3M81.3 269.3v1.2h-1.3"/>
</g>
<path d="M355 158.2l1.2 1.2M356.2 158.2l-1.2 1.2M355 176l1.2 1.2M356.2 176l-1.2 1.2M358.8 231.8l1.2 1.3M358.8 234.4l1.2 1.2M360 231.8l-1.2 1.3M360 234.4l-1.2 1.2M334.7 240.7l1.2 1.2M335.9 240.7l-1.2 1.2" fill="none" stroke="#000084" stroke-width=".19"/>
<g fill="#008400" stroke="#008400" stroke-width=".19">
<circle cx="350.5" cy="184.2" r=".46"/>
<circle cx="383.5" cy="227.4" r=".46"/>
<circle cx="368.3" cy="227.4" r=".46"/>
<circle cx="147.3" cy="82.6" r=".46"/>
<circle cx="147.3" cy="92.7" r=".46"/>
<circle cx="160" cy="92.7" r=".46"/>
<circle cx="356.9" cy="242.6" r=".46"/>
<circle cx="351.8" cy="242.6" r=".46"/>
<circle cx="368.3" cy="242.6" r=".46"/>
<circle cx="160" cy="114.3" r=".46"/>
<circle cx="132.1" cy="114.3" r=".46"/>
<circle cx="147.3" cy="114.3" r=".46"/>
<circle cx="147.3" cy="104.2" r=".46"/>
<circle cx="92.7" cy="130.8" r=".46"/>
<circle cx="80" cy="130.8" r=".46"/>
<circle cx="68.6" cy="260.4" r=".46"/>
<circle cx="43.2" cy="260.4" r=".46"/>
<circle cx="19" cy="260.4" r=".46"/>
<circle cx="105.4" cy="111.8" r=".46"/>
<circle cx="92.7" cy="111.8" r=".46"/>
<circle cx="92.7" cy="101.6" r=".46"/>
<circle cx="80" cy="120.7" r=".46"/>
<circle cx="119.4" cy="104.2" r=".46"/>
<circle cx="119.4" cy="114.3" r=".46"/>
</g>
<text font-size="2.8" fill="#840000" x="301" y="277.3">Title: Flight computer</text>
<g font-size="2.1" fill="#840000">
<text x="301" y="267.8">Atomsat</text>
<text x="301" y="273.5">File: Flight computer.kicad_sch</text>
<text x="301" y="270.8">Sheet: /</text>
<text x="301" y="280.9">Size: A3</text>
<text x="323" y="280.9">Date:</text>
<text x="301" y="283.7">KiCad E.D.A. kicad (6.0.9)</text>
<text x="386" y="283.7">Id: 1/6</text>
</g>
<g font-size="1.8" fill="#840000">
<text x="35" y="11.7">1</text>
<text x="85" y="11.7">2</text>
<text x="135" y="11.7">3</text>
<text x="185" y="11.7">4</text>
<text x="235" y="11.7">5</text>
<text x="285" y="11.7">6</text>
<text x="335" y="11.7">7</text>
<text x="385" y="11.7">8</text>
<text x="10.3" y="35.7">A</text>
<text x="408.3" y="35.7">A</text>
<text x="193.8" y="68.5" transform="rotate(-90 193.8 68.5)">RESET</text>
<text x="200.1" y="68.5" transform="rotate(-90 200.1 68.5)">TX0</text>
<text x="202.7" y="68.5" transform="rotate(-90 202.7 68.5)">RX0</text>
<text x="275.8" y="71.9">EXT</text>
<text x="170.9" y="76.1" transform="rotate(-90 170.9 76.1)">MISO_5V</text>
<text x="174.7" y="76.1" transform="rotate(-90 174.7 76.1)">MOSI_5V</text>
<text x="291.6" y="72.3" transform="rotate(-90 291.6 72.3)">3.3V_LOGIC</text>
<text x="148.7" y="80.8">3.3V_LOGIC</text>
<text x="10.3" y="85.7">B</text>
<text x="153.4" y="86.9" transform="rotate(-90 153.4 86.9)">1</text>
<text x="408.3" y="85.7">B</text>
<text x="149.4" y="92.5">2</text>
<text x="157" y="92.5">3</text>
<text x="174.7" y="90.9" transform="rotate(-90 174.7 90.9)">SCK_5V</text>
<text x="58.6" y="97.3">MISO_3.3V</text>
<text x="58.6" y="99.8">MOSI_3.3V</text>
<text x="94.1" y="99.8">3.3V_LOGIC</text>
<text x="58.6" y="102.4">SCK_3.3V</text>
<text x="98.8" y="105.9" transform="rotate(-90 98.8 105.9)">1</text>
<text x="120.8" y="102.4">3.3V_LOGIC</text>
<text x="148.7" y="102.4">3.3V_LOGIC</text>
<text x="94.8" y="111.5">2</text>
<text x="102.4" y="111.5">3</text>
<text x="125.5" y="108.5" transform="rotate(-90 125.5 108.5)">1</text>
<text x="153.4" y="108.5" transform="rotate(-90 153.4 108.5)">1</text>
<text x="58.6" y="118.9">MISO_3.3V</text>
<text x="81.4" y="118.9">3.3V_LOGIC</text>
<text x="121.4" y="114.1">2</text>
<text x="129" y="114.1">3</text>
<text x="149.4" y="114.1">2</text>
<text x="157" y="114.1">3</text>
<text x="58.6" y="124">SCK_3.3V</text>
<text x="58.6" y="121.4">MOSI_3.3V</text>
<text x="86.1" y="125" transform="rotate(-90 86.1 125)">1</text>
<text x="158.2" y="125.2">CS_SUN_SENSOR</text>
<text x="82.1" y="130.6">2</text>
<text x="89.7" y="130.6">3</text>
<text x="163.2" y="129">RESET_GPS</text>
<text x="167.9" y="131.6">CS_SD</text>
<text x="10.3" y="135.7">C</text>
<text x="408.3" y="135.7">C</text>
<text x="357" y="158.5">1</text>
<text x="357" y="161.1">2</text>
<text x="343.8" y="164.6">MOSI_3.3V</text>
<text x="347" y="162.1">CS_SD</text>
<text x="357" y="163.6">3</text>
<text x="357" y="166.2">4</text>
<text x="344.5" y="169.7">SCK_3.3V</text>
<text x="357" y="168.7">5</text>
<text x="357" y="171.2">6</text>
<text x="357" y="173.8">7</text>
<text x="343.8" y="174.8">MISO_3.3V</text>
<text x="357" y="176.3">8</text>
<text x="10.3" y="185.7">D</text>
<text x="44.6" y="180.1">1</text>
<text x="44.6" y="182.7">2</text>
<text x="44.6" y="185.2">3</text>
<text x="396.4" y="181.4">9</text>
<text x="408.3" y="185.7">D</text>
<text x="44.6" y="187.7">4</text>
<text x="44.6" y="190.3">5</text>
<text x="59.8" y="186.2">MISO_3.3V</text>
<text x="59.8" y="188.7">MOSI_3.3V</text>
<text x="59.8" y="191.3">SCK_3.3V</text>
<text x="44.6" y="192.8">6</text>
<text x="59.8" y="193.8">CS_SUN_SENSOR</text>
<text x="44.6" y="205.5">1</text>
<text x="44.6" y="208.1">2</text>
<text x="59.8" y="209">RX_GPS</text>
<text x="59.8" y="206.5">TX_GPS</text>
<text x="44.6" y="210.6">3</text>
<text x="44.6" y="213.1">4</text>
<text x="44.6" y="215.7">5</text>
<text x="59.8" y="214.1">RESET_GPS</text>
<text x="357.6" y="227.1">1</text>
<text x="316.5" y="229.4">RESET</text>
<text x="336.7" y="230.9">1</text>
<text x="336.7" y="233.5">2</text>
<text x="357.6" y="232.2">3</text>
<text x="398.9" y="228.1">EXT</text>
<text x="10.4" y="235.7">E</text>
<text x="324.1" y="237">RX0</text>
<text x="328.1" y="234.4">TX0</text>
<text x="336.7" y="236">3</text>
<text x="336.7" y="238.5">4</text>
<text x="357.6" y="234.7">2</text>
<text x="408.4" y="235.7">E</text>
<text x="336.7" y="241.1">5</text>
<text x="336.7" y="243.6">6</text>
<text x="349" y="241.8" transform="rotate(-90 349 241.8)">5</text>
<text x="351.5" y="241.8" transform="rotate(-90 351.5 241.8)">4</text>
<text x="19.8" y="256.4" transform="rotate(-90 19.8 256.4)">3.3V_LOGIC</text>
<text x="43.9" y="256.4" transform="rotate(-90 43.9 256.4)">3.3V_LOGIC</text>
<text x="69.3" y="256.4" transform="rotate(-90 69.3 256.4)">3.3V_LOGIC</text>
<text x="25.1" y="264.7" transform="rotate(-90 25.1 264.7)">1</text>
<text x="49.3" y="264.7" transform="rotate(-90 49.3 264.7)">1</text>
<text x="74.7" y="264.7" transform="rotate(-90 74.7 264.7)">1</text>
<text x="21.1" y="270.3">2</text>
<text x="28.7" y="270.3">3</text>
<text x="45.2" y="270.3">2</text>
<text x="52.8" y="270.3">3</text>
<text x="70.6" y="270.3">2</text>
<text x="78.2" y="270.3">3</text>
<text x="19.8" y="281.1" transform="rotate(-90 19.8 281.1)">MISO_3.3V</text>
<text x="32.5" y="279.6" transform="rotate(-90 32.5 279.6)">MISO_5V</text>
<text x="43.9" y="281.1" transform="rotate(-90 43.9 281.1)">MOSI_3.3V</text>
<text x="56.6" y="279.6" transform="rotate(-90 56.6 279.6)">MOSI_5V</text>
<text x="69.3" y="280.3" transform="rotate(-90 69.3 280.3)">SCK_3.3V</text>
<text x="82" y="278.9" transform="rotate(-90 82 278.9)">SCK_5V</text>
<text x="10.4" y="285.7">F</text>
<text x="35" y="286.7">1</text>
<text x="85" y="286.7">2</text>
<text x="135" y="286.7">3</text>
<text x="185" y="286.7">4</text>
<text x="235" y="286.7">5</text>
<text x="285" y="286.7">6</text>
<text x="335" y="286.7">7</text>
<text x="385" y="286.7">8</text>
<text x="408.4" y="285.7">F</text>
</g>
<g font-size="1.8" fill="#008484">
<text x="188.6" y="64.8" transform="rotate(-90 188.6 64.8)">GND</text>
<text x="177.1" y="70.1">2560</text>
<text x="186.1" y="66.4" transform="rotate(-90 186.1 66.4)">+5V</text>
<text x="276.1" y="68.4">GND</text>
<text x="286.4" y="70.2" transform="rotate(-90 286.4 70.2)">+5V</text>
<text x="288.9" y="69.7" transform="rotate(-90 288.9 69.7)">+3.3V</text>
<text x="274.6" y="73.9">conn</text>
<text x="31.7" y="80.2">MAG</text>
<text x="57.7" y="80.9">GND</text>
<text x="163.5" y="83.2">+5V</text>
<text x="62.2" y="87.5">+3.3V</text>
<text x="142.5" y="89.6">10K</text>
<text x="143.8" y="87">R13</text>
<text x="162.1" y="87.5">R15</text>
<text x="162.1" y="90">10k</text>
<text x="150.4" y="99.9">BSS138</text>
<text x="152.5" y="97.3">Q7</text>
<text x="89.1" y="106.1">R8</text>
<text x="100.4" y="107.4">Q5</text>
<text x="107.5" y="106.5">R10</text>
<text x="108.9" y="102.3">+5V</text>
<text x="135.6" y="104.8">+5V</text>
<text x="163.5" y="104.8">+5V</text>
<text x="55.2" y="110.1">GND</text>
<text x="87.9" y="108.6">10K</text>
<text x="107.5" y="109.1">10k</text>
<text x="114.6" y="111.2">10K</text>
<text x="115.9" y="108.6">R11</text>
<text x="127.1" y="109.9">Q6</text>
<text x="134.2" y="109.1">R12</text>
<text x="134.2" y="111.6">10k</text>
<text x="142.5" y="111.2">10K</text>
<text x="143.8" y="108.6">R14</text>
<text x="155" y="109.9">Q8</text>
<text x="162.1" y="109.1">R16</text>
<text x="162.1" y="111.6">10k</text>
<text x="60.9" y="116.7">+3.3V</text>
<text x="76.4" y="125.1">R6</text>
<text x="94.7" y="125.6">R9</text>
<text x="96.2" y="121.3">+5V</text>
<text x="75.2" y="127.7">10K</text>
<text x="87.7" y="126.4">Q4</text>
<text x="94.8" y="128.1">10k</text>
<text x="32.6" y="137.4">thermistor</text>
<text x="378.1" y="149.4">J5</text>
<text x="372.5" y="151.9">Micro_SD_Card</text>
<text x="360.4" y="159.4">DAT2</text>
<text x="360.4" y="162">DAT3/CD</text>
<text x="60.7" y="163.7">+5V</text>
<text x="346.5" y="167">+3.3V</text>
<text x="360.4" y="164.5">CMD</text>
<text x="360.4" y="167">VDD</text>
<text x="57.7" y="170.2">GND</text>
<text x="360.4" y="169.6">CLK</text>
<text x="360.4" y="172.1">VSS</text>
<text x="42.2" y="178.5">J1</text>
<text x="56.5" y="177.4">GND</text>
<text x="360.4" y="174.7">DAT0</text>
<text x="360.4" y="177.2">DAT1</text>
<text x="62.2" y="184">+3.3V</text>
<text x="348.6" y="181.2">GND</text>
<text x="387.5" y="182.3">SHIELD</text>
<text x="41.3" y="195.7" transform="rotate(-90 41.3 195.7)">Conn_01x06_Male</text>
<text x="40.9" y="205.1">J2</text>
<text x="63.5" y="211.9">+3.3V</text>
<text x="40" y="219.8" transform="rotate(-90 40 219.8)">Conn_01x05_Male</text>
<text x="61.6" y="218.3">GND</text>
<text x="350.8" y="221.5">J4</text>
<text x="327.9" y="225.9">0.1uF</text>
<text x="329.1" y="224.2">C1</text>
<text x="348.8" y="224.3">USB_B</text>
<text x="390.7" y="225.8">10m</text>
<text x="390.8" y="223">R18</text>
<text x="350.9" y="228">VBUS</text>
<text x="353.5" y="233.1">D+</text>
<text x="385.6" y="230.9">R17</text>
<text x="385.7" y="233.7">330</text>
<text x="326" y="239.9">+5V</text>
<text x="341.3" y="237.3">J3</text>
<text x="349.9" y="239.1" transform="rotate(-90 349.9 239.1)">Shield</text>
<text x="352.4" y="239.1" transform="rotate(-90 352.4 239.1)">GND</text>
<text x="354" y="235.6">D-</text>
<text x="370.5" y="234.7">D1</text>
<text x="370.8" y="237.5">ESD9B5.0ST5G</text>
<text x="325.6" y="245">GND</text>
<text x="391.7" y="242.9">LED_smd</text>
<text x="391.7" y="240.1">D2</text>
<text x="354.9" y="247.8">GND</text>
<text x="32.4" y="256.9" transform="rotate(-90 32.4 256.9)">+5V</text>
<text x="56.5" y="256.9" transform="rotate(-90 56.5 256.9)">+5V</text>
<text x="81.9" y="256.9" transform="rotate(-90 81.9 256.9)">+5V</text>
<text x="14.3" y="267.4">10K</text>
<text x="15.4" y="264.8">R1</text>
<text x="33.7" y="265.3">R2</text>
<text x="33.9" y="267.8">10k</text>
<text x="38.4" y="267.4">10K</text>
<text x="39.6" y="264.8">R3</text>
<text x="57.8" y="265.3">R4</text>
<text x="58" y="267.8">10k</text>
<text x="63.8" y="267.4">10K</text>
<text x="65" y="264.8">R5</text>
<text x="83.2" y="265.3">R7</text>
<text x="83.4" y="267.8">10k</text>
<text x="24.2" y="275.1">Q1</text>
<text x="48.4" y="275.1">Q2</text>
<text x="73.8" y="275.1">Q3</text>
<text x="22.1" y="277.7">BSS138</text>
<text x="46.2" y="277.7">BSS138</text>
<text x="71.6" y="277.7">BSS138</text>
</g>
<g font-size="1.8" fill="#848400">
<text x="186.1" y="75.8" transform="rotate(-90 186.1 75.8)">+5V</text>
<text x="188.6" y="76.5" transform="rotate(-90 188.6 76.5)">GND</text>
<text x="191.1" y="77.4" transform="rotate(-90 191.1 77.4)">AREF</text>
<text x="200" y="75.9" transform="rotate(-90 200 75.9)">TX0</text>
<text x="202.6" y="76.1" transform="rotate(-90 202.6 76.1)">RX0</text>
<text x="204.4" y="76.9">SDA</text>
<text x="178" y="78.1">MOSI</text>
<text x="178" y="80.7">MISO</text>
<text x="178" y="83.2">SCK</text>
<text x="193.7" y="78.5" transform="rotate(-90 193.7 78.5)">RESET</text>
<text x="204.6" y="79.4">SCL</text>
<text x="204.8" y="83.2">TX1</text>
<text x="281.3" y="79.9" transform="rotate(-90 281.3 79.9)">EXT</text>
<text x="283.8" y="80.4" transform="rotate(-90 283.8 80.4)">GND</text>
<text x="286.4" y="79.6" transform="rotate(-90 286.4 79.6)">+5V</text>
<text x="288.9" y="80.1" transform="rotate(-90 288.9 80.1)">3.3V</text>
<text x="50.7" y="87">VDD</text>
<text x="50.9" y="84.5">VSS</text>
<text x="204.6" y="85.8">RX1</text>
<text x="204.8" y="89.6">TX2</text>
<text x="275.8" y="88.3">FC_SCL</text>
<text x="275.8" y="85.8">FC_SDA</text>
<text x="291.5" y="86.7" transform="rotate(-90 291.5 86.7)">3.3V_LOGIC</text>
<text x="51.6" y="93.4">INT</text>
<text x="52" y="90.8">CS</text>
<text x="204.6" y="92.1">RX2</text>
<text x="204.8" y="95.9">TX3</text>
<text x="275.8" y="94.7">FC_RX1</text>
<text x="275.8" y="92.1">FC_TX1</text>
<text x="289" y="94.7">RX1_EPS</text>
<text x="289.2" y="92.1">TX1_EPS</text>
<text x="45.3" y="97.2">MISO_3.3V</text>
<text x="45.3" y="99.7">MOSI_3.3V</text>
<text x="204.6" y="98.5">RX3</text>
<text x="275.8" y="101">FC_RX2</text>
<text x="275.8" y="98.5">FC_TX2</text>
<text x="283.7" y="99.7">3.3V_PAYLOAD</text>
<text x="289.6" y="97.2">5V_COIL</text>
<text x="46.1" y="102.3">SCK_3.3V</text>
<text x="204.6" y="102.3">PH3</text>
<text x="204.6" y="104.8">PH4</text>
<text x="204.6" y="107.4">PH5</text>
<text x="275.8" y="107.4">FC_RX3</text>
<text x="275.8" y="104.8">FC_TX3</text>
<text x="285.2" y="102.3">5V_PAYLOAD</text>
<text x="288.1" y="104.8">5V_RADIO</text>
<text x="31.7" y="110.7">GYRO</text>
<text x="32.5" y="109">File: MAG.kicad_sch</text>
<text x="50.9" y="113.7">VSS</text>
<text x="178" y="112.4">PA0</text>
<text x="204.6" y="109.9">PH6</text>
<text x="204.6" y="113.7">PB4</text>
<text x="275.8" y="113.7">ACS_X2</text>
<text x="275.8" y="111.2">ACS_X</text>
<text x="49.9" y="118.8">MISO</text>
<text x="50.7" y="116.2">VDD</text>
<text x="178" y="115">PA1</text>
<text x="178" y="117.5">PA4</text>
<text x="204.6" y="118.8">PB6</text>
<text x="204.6" y="116.2">PB5</text>
<text x="275.8" y="117.5">ACS_Y</text>
<text x="49.9" y="121.3">MOSI</text>
<text x="50.7" y="123.9">SCK</text>
<text x="178" y="120.1">PA5</text>
<text x="178" y="125.1">PA7</text>
<text x="178" y="122.6">PA6</text>
<text x="204.6" y="121.3">PB7</text>
<text x="275.8" y="120.1">ACS_Y2</text>
<text x="275.8" y="123.9">ACS_Z</text>
<text x="50.6" y="128.9">INT1</text>
<text x="50.6" y="131.5">INT2</text>
<text x="52" y="126.4">CS</text>
<text x="178" y="131.5">PC1</text>
<text x="178" y="128.9">PC0</text>
<text x="275.8" y="126.4">ACS_Z2</text>
<text x="32.8" y="134.4">File: gyro.kicad_sch</text>
<text x="178" y="134">PC2</text>
<text x="178" y="136.6">PC3</text>
<text x="204.6" y="136.6">PC5</text>
<text x="204.6" y="134">PC4</text>
<text x="49.7" y="141.6">OUT0</text>
<text x="178" y="141.6">ADCO</text>
<text x="204.6" y="139.1">PC6</text>
<text x="204.6" y="141.6">PC7</text>
<text x="49.7" y="144.2">OUT1</text>
<text x="49.7" y="149.3">OUT3</text>
<text x="49.7" y="146.7">OUT2</text>
<text x="178" y="146.7">ADC2</text>
<text x="178" y="149.3">ADC3</text>
<text x="178" y="144.2">ADC1</text>
<text x="204.6" y="148">PG1</text>
<text x="204.6" y="145.5">PG0</text>
<text x="275.6" y="144.5">File: conector.kicad_sch</text>
<text x="49.7" y="154.3">OUT5</text>
<text x="49.7" y="151.8">OUT4</text>
<text x="178" y="154.3">ADC5</text>
<text x="178" y="151.8">ADC4</text>
<text x="204.6" y="155.6">PG4</text>
<text x="204.6" y="153.1">PG3</text>
<text x="204.6" y="150.5">PG2</text>
<text x="49.7" y="156.9">OUT6</text>
<text x="49.7" y="159.4">OUT7</text>
<text x="178" y="156.9">ADC6</text>
<text x="178" y="159.4">ADC7</text>
<text x="178" y="162">ADC8</text>
<text x="204.6" y="158.2">PG5</text>
<text x="204.8" y="162">PL0</text>
<text x="50.7" y="165.8">VCC</text>
<text x="50.7" y="163.2">VDD</text>
<text x="178" y="167">ADC10</text>
<text x="178" y="164.5">ADC9</text>
<text x="204.8" y="164.5">PL1</text>
<text x="204.8" y="167">PL2</text>
<text x="33.2" y="169.9">File: thermistor.kicad_sch</text>
<text x="178" y="169.6">ADC11</text>
<text x="178" y="172.1">ADC12</text>
<text x="204.8" y="169.6">PL3</text>
<text x="204.8" y="172.1">PL4</text>
<text x="178" y="177.2">ADC14</text>
<text x="178" y="179.7">ADC15</text>
<text x="178" y="174.7">ADC13</text>
<text x="204.8" y="177.2">PL6</text>
<text x="204.8" y="179.7">PL7</text>
<text x="204.8" y="174.7">PL5</text>
<text x="177.9" y="185.2">File: 2560.kicad_sch</text>
</g>
<g font-size="1.8">
<text x="210.8" y="82.2">TX_GPS</text>
<text x="210.8" y="84.8">RX_GPS</text>
</g>
<g font-size="1.8" fill="#0000c2">
<text x="364.5" y="145.7">SD CARD</text>
<text x="36.8" y="174.9">SUN SENSOR</text>
<text x="41.9" y="201.6">GPS</text>
<text x="318.8" y="219.4">(para n usar o 16u2)</text>
<text x="319.8" y="217.4">Conector ft232</text>
<text x="373.4" y="218.1">USB</text>
<text x="36.8" y="243.5">logic level converter (SPI)</text>
</g>
</svg>
